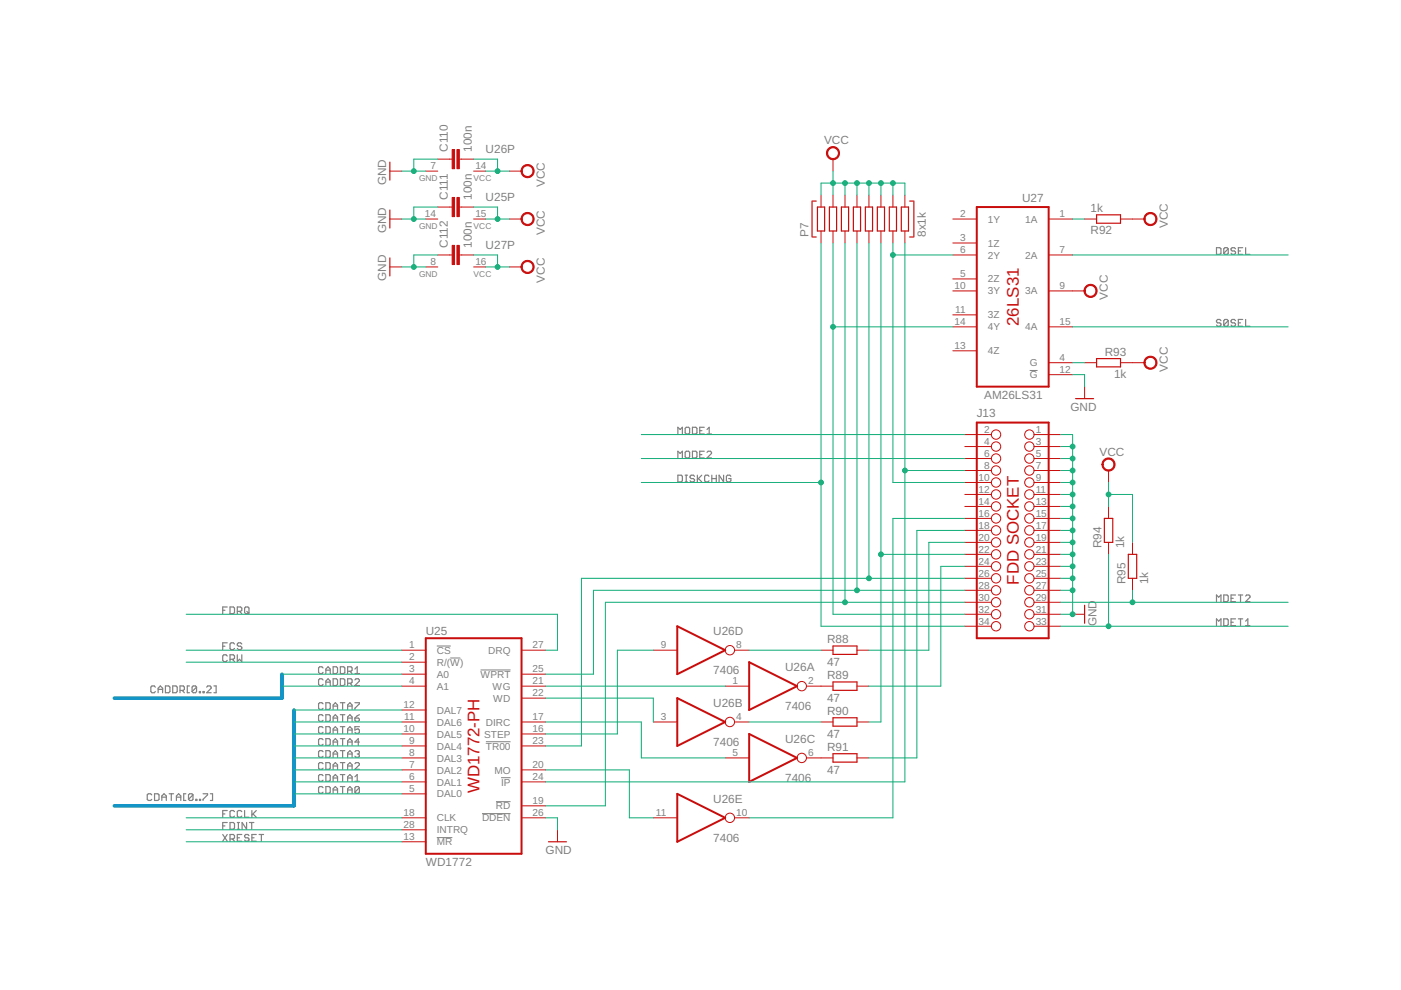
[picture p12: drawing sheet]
<svg xmlns="http://www.w3.org/2000/svg" width="297mm" height="210mm" viewBox="0 0 297 210" stroke-linecap="round" stroke-linejoin="round" font-family="sans-serif">
<path d="M218.3 78.5h1.7M92.6 137h3M95.5 139.5h2.1M101.9 142h6.3M103 157.3h5.2M92.6 177.6h3.3M102.2 172.5h6M105.2 170h3M106.2 164.9h2" fill="none" stroke="#808080" stroke-width=".21"/>
<g fill="none" stroke="#808080" stroke-width=".25">
<path d="M257.9 52.5h.7l.3 .2v1l-.3 .2h-.7zM260.4 52.7v1l-.2 .2h-.5l-.2-.2M260.4 52.7l-.2-.2h-.5l-.2 .2v1M260.4 52.7l-.9 1M262 52.7l-.3-.2h-.5l-.2 .2 .2 .5h.5l.3 .2v.3l-.3 .2h-.5l-.2-.2M262.6 53.2h.4M263.5 52.5h-.9v1.4h.9M264.1 52.5v1.4h.9M258.9 68l-.3-.3h-.5l-.2 .5 .2 .3h.5l.3 .2v.2l-.3 .3h-.5l-.2-.3M260.4 68l-.2-.3h-.5l-.2 .3v.9M260.4 68v.9l-.2 .3h-.5l-.2-.3M260.4 68l-.9 .9"/>
<path d="M262 68l-.3-.3h-.5l-.2 .5 .2 .3h.5l.3 .2v.2l-.3 .3h-.5l-.2-.3M262.6 68.5h.4M263.5 67.7h-.9v1.5h.9M264.1 67.7v1.5h.9M143.7 92v-1.4l.5 .5 .5-.5v1.4M143.7 97.1v-1.4l.5 .4 .5-.4v1.4M145.5 90.6h.5l.2 .2v1l-.2 .2h-.5l-.2-.2v-1zM145.5 95.7h.5l.2 .2v1l-.2 .2h-.5l-.2-.2v-1zM146.8 90.6h.7l.3 .2v1l-.3 .2h-.7zM146.8 95.7h.7l.3 .2v1l-.3 .2h-.7zM148.4 91.3h.4M148.4 96.4h.4"/>
<path d="M149.3 90.6h-.9v1.4h.9M149.3 95.7h-.9v1.4h.9M149.9 92h1M149.9 91.1l.5-.5v1.4M149.9 95.9l.2-.2h.5l.3 .2v.2l-1 1h1M143.7 100.8h.7l.3 .2v.9l-.3 .3h-.7zM145.3 102.2h.5M145.3 100.8h.5M145.5 100.8v1.4M147.3 101l-.3-.2h-.5l-.2 .2 .2 .5h.5l.3 .2v.2l-.3 .3h-.5l-.2-.3M147.8 100.8v1.4M148.1 101.5l.7 .7"/>
<path d="M148.8 100.8l-1 .9M150.3 101l-.2-.2h-.5l-.2 .2v.9l.2 .3h.5l.2-.3M150.9 101.5h1M150.9 100.8v1.4M151.9 100.8v1.4M153.4 100.8v1.4l-.9-1.4v1.4M155 101l-.3-.2h-.4l-.3 .2v.9l.3 .3h.4l.3-.3v-.4h-.5M47.2 137h.5M47.2 129.4h.5M48.2 139.1l-.3-.3h-.4l-.3 .3v.9l.3 .3h.4l.3-.3M48.2 128.7h-1v1.4M48.2 136.3h-1v1.4"/>
<path d="M48.8 139.8h.7l.2-.2v-.5l-.2-.3h-.7v1.5M48.8 128.7h.7l.2 .2v1l-.2 .2h-.7zM49.2 139.8l.5 .5M49.7 136.5l-.2-.2h-.5l-.2 .2v1l.2 .2h.5l.2-.2M50.3 129.6h.7l.3-.2v-.5l-.3-.2h-.7v1.4M50.3 138.8v1.5l.5-.5 .5 .5v-1.5M50.8 129.6l.5 .5M51.3 136.5l-.3-.2h-.5l-.2 .5 .2 .2h.5l.3 .2v.3l-.3 .2h-.5l-.2-.2M52.1 128.7h.5l.2 .2v1l-.2 .2h-.5l-.2-.2v-1zM52.3 129.6l.5 .5M257.9 127.6v-1.4l.5 .4 .5-.4v1.4M257.9 132.7v-1.5l.5 .5 .5-.5v1.5"/>
<path d="M259.5 126.2h.7l.2 .2v.9l-.2 .3h-.7zM259.5 131.2h.7l.2 .3v.9l-.2 .3h-.7zM261 131.9h.5M261 126.9h.5M262 126.2h-1v1.4h1M262 131.2h-1v1.5h1M262.6 131.2h.9M262.6 126.2h.9M263 126.2v1.4M263 131.2v1.5M264.1 132.7h.9M264.1 131.7l.5-.5v1.5"/>
<path d="M264.1 126.4l.2-.2h.5l.2 .2v.2l-.9 1h.9M32.9 145.7l-.2-.3h-.5l-.2 .3v.9l.2 .3h.5l.2-.3M33.5 146.9v-1l.5-.5 .5 .5v1M33.5 146.2h1M35.1 145.4h.7l.2 .3v.9l-.2 .3h-.7zM36.6 145.4h.7l.3 .3v.9l-.3 .3h-.7zM38.2 146.4h.7l.2-.2v-.5l-.2-.3h-.7v1.5M38.6 146.4l.5 .5M40.2 145.4h-.5v1.5h.5M41.7 145.7l-.3-.3h-.4l-.3 .3v.9M41.7 145.7v.9l-.3 .3h-.4l-.3-.3M41.7 145.7l-1 .9"/>
<path d="M42.3 146.6h.2v.3h-.2zM43.1 146.6h.2v.3h-.2zM43.8 145.7l.2-.3h.5l.3 .3v.2l-1 1h1M45.4 145.4h.4v1.5h-.4M68.5 141.6l-.3-.2h-.4l-.3 .2v1l.3 .2h.4l.3-.2M68.5 144.2l-.3-.3h-.4l-.3 .3v.9l.3 .3h.4l.3-.3M68.5 149.2l-.3-.2h-.4l-.3 .2v1l.3 .2h.4l.3-.2M68.5 151.8l-.3-.3h-.4l-.3 .3v.9l.3 .3h.4l.3-.3M68.5 154.3l-.3-.2h-.4l-.3 .2v1l.3 .2h.4l.3-.2M68.5 156.8l-.3-.2h-.4l-.3 .2v1l.3 .2h.4l.3-.2M68.5 159.4l-.3-.2h-.4l-.3 .2v.9l.3 .3h.4l.3-.3M69.1 142.8v-.9l.5-.5 .4 .5v.9"/>
<path d="M69.1 145.4v-1l.5-.5 .4 .5v1M69.1 149h.7l.2 .2v1l-.2 .2h-.7zM69.1 151.5h.7l.2 .3v.9l-.2 .3h-.7zM69.1 154.1h.7l.2 .2v1l-.2 .2h-.7zM69.1 156.6h.7l.2 .2v1l-.2 .2h-.7zM69.1 159.2h.7l.2 .2v.9l-.2 .3h-.7zM69.1 142.1h.9M69.1 144.6h.9M70.6 141.4h.7l.3 .2v1l-.3 .2h-.7zM70.6 143.9h.7l.3 .3v.9l-.3 .3h-.7zM70.6 150.4v-.9l.5-.5 .5 .5v.9M70.6 153v-1l.5-.5 .5 .5v1"/>
<path d="M70.6 155.5v-.9l.5-.5 .5 .5v.9M70.6 158v-.9l.5-.5 .5 .5v.9M70.6 159.9h1M70.6 157.3h1M70.6 154.8h1M70.6 152.3h1M70.6 149.7h1M72.2 159.2h.9M72.2 156.6h.9M72.2 154.1h.9M72.2 151.5h.9M72.2 149h.9"/>
<path d="M72.2 141.4h.7l.2 .2v1l-.2 .2h-.7zM72.2 143.9h.7l.2 .3v.9l-.2 .3h-.7zM72.6 149v1.4M72.6 151.5v1.5M72.6 154.1v1.4M72.6 156.6v1.4M72.6 159.2v1.4M73.7 142.3h.7l.3-.2v-.5l-.3-.2h-.7v1.4M73.7 144.9h.7l.3-.3v-.4l-.3-.3h-.7v1.5M73.7 150.4v-.9l.5-.5 .5 .5v.9M73.7 153v-1l.5-.5 .5 .5v1M73.7 155.5v-.9l.5-.5 .5 .5v.9"/>
<path d="M73.7 158v-.9l.5-.5 .5 .5v.9M73.7 159.9h1M73.7 157.3h1M73.7 154.8h1M73.7 152.3h1M73.7 149.7h1M74.2 142.3l.5 .5M74.2 144.9l.5 .5M75.2 149h1v.2l-1 1v.2M75.2 152.3h.8l.2 .4-.2 .3h-.5l-.3-.3zM75.2 144.2l.3-.3h.5l.2 .3v.2l-1 1h1M75.2 159.4l.3-.2h.5l.2 .2v.2l-.2 .3"/>
<path d="M75.2 141.9l.5-.5v1.4M75.2 142.8h1M75.7 159.9h.3M76 159.9l.2 .2-.2 .5h-.5l-.3-.3M76.2 154.1h-1v.7l.5-.2 .5 .2v.5l-.2 .2h-.5l-.3-.2M76.2 157.3h-1l.8-.7v1.4M76.2 151.5l-1 .8M32.2 168.5l-.3-.2h-.4l-.3 .2v1l.3 .2h.4l.3-.2M32.8 168.3h.7l.2 .2v1l-.2 .2h-.7zM34.3 169.7v-.9l.5-.5 .5 .5v.9M34.3 169h1M35.9 168.3h.9"/>
<path d="M36.3 168.3v1.4M37.4 169h.9M37.4 169.7v-.9l.5-.5 .4 .5v.9M39.4 168.3h-.5v1.4h.5M40.9 168.5l-.2-.2h-.5l-.2 .2v1M40.9 168.5v1l-.2 .2h-.5l-.2-.2M40.9 168.5l-.9 1M41.5 169.5h.2v.2h-.2zM42.3 169.5h.2v.2h-.2zM43.1 168.3h.9v.2l-.9 1v.2M44.6 168.3h.5v1.4h-.5M47.2 176.9l1 1.5"/>
<path d="M47.2 172.6h.5M47.2 175.1h.5M48.2 171.9h-1v1.4M48.2 174.4h-1v1.4M48.2 176.9l-1 1.5M48.8 174.4h.7l.2 .2v1l-.2 .2h-.7zM48.8 177.9h.7l.2-.3v-.4l-.2-.3h-.7v1.5M49.2 177.9l.5 .5M49.7 172.1l-.2-.2h-.5l-.2 .2v.9l.2 .3h.5l.2-.3M50.3 177.6h.5M50.3 174.4h.5M50.3 175.8h.5"/>
<path d="M50.5 174.4v1.4M51.3 172.1l-.3-.2h-.5l-.2 .2v.9l.2 .3h.5l.3-.3M51.3 176.9h-1v1.5h1M51.9 171.9v1.4h.9M52.3 174.4v1.4l-1-1.4v1.4M52.8 177.2l-.2-.3h-.5l-.2 .3 .2 .4h.5l.2 .3-.2 .5h-.5l-.2-.3M52.9 174.4h.9M53.4 174.4v1.4M53.4 177.6h.5M53.4 171.9v1.4M53.6 172.6l.7 .7M54.3 176.9h-.9v1.5h.9"/>
<path d="M54.3 171.9l-.9 .9M54.9 176.9h1M55.4 176.9v1.5M68.5 167l-.3-.2h-.4l-.3 .2v1l.3 .2h.4l.3-.2M68.5 161.9l-.3-.2h-.4l-.3 .2v1l.3 .2h.4l.3-.2M68.5 164.5l-.3-.3h-.4l-.3 .3v.9l.3 .3h.4l.3-.3M69.1 166.8h.7l.2 .2v1l-.2 .2h-.7zM69.1 161.7h.7l.2 .2v1l-.2 .2h-.7zM69.1 164.2h.7l.2 .3v.9l-.2 .3h-.7zM70.6 160.6v-1l.5-.4 .5 .4v1M70.6 163.1v-.9l.5-.5 .5 .5v.9M70.6 165.7v-1l.5-.5 .5 .5v1"/>
<path d="M70.6 168.2v-1l.5-.4 .5 .4v1M70.6 167.5h1M70.6 165h1M70.6 162.4h1M72.2 166.8h.9M72.2 164.2h.9M72.2 161.7h.9M72.6 161.7v1.4M72.6 164.2v1.5M72.6 166.8v1.4M73.7 167.5h1M73.7 160.6v-1l.5-.4 .5 .4v1"/>
<path d="M73.7 163.1v-.9l.5-.5 .5 .5v.9M73.7 165.7v-1l.5-.5 .5 .5v1M73.7 168.2v-1l.5-.4 .5 .4v1M73.7 165h1M73.7 162.4h1M75.2 161.9l.3-.2h.5l.2 .2v.3l-1 .9h1M75.2 165.7h1M75.2 164.7l.5-.5v1.5M76.2 167l-.2-.2h-.5l-.3 .2v1M76.2 167v1l-.2 .2h-.5l-.3-.2M76.2 167l-1 1"/>
</g>
<path d="M207.1 43.9h15.2v38.1h-15.2zM207.1 89.6h15.2v45.7h-15.2zM90.3 135.3h20.3v45.7h-20.3zM143.6 132.8l10.2 5.1-10.2 5zM143.6 148l10.2 5.1-10.2 5.1zM158.8 140.4l10.2 5.1-10.2 5zM158.8 155.6l10.2 5.1-10.2 5.1zM143.6 168.3l10.2 5.1-10.2 5.1z" fill="none" stroke="#c90d0c" stroke-width=".42"/>
<g fill="none" stroke="#c90d0c" stroke-width=".21">
<path d="M82.7 36.3h2.5M90.3 36.3h2.5M92.8 33.7h3.1M97.4 33.7h3M100.4 36.3h2.6M108 36.3h2.6M176.6 33.7v2.6M82.7 46.4h2.5M82.7 56.6h2.5M90.3 46.4h2.5M90.3 56.6h2.5M92.8 54.1h3.1"/>
<path d="M92.8 43.9h3.1M97.4 54.1h3M97.4 43.9h3M100.4 46.4h2.6M100.4 56.6h2.6M108 46.4h2.6M108 56.6h2.6M174.1 41.4v2.5M174.1 49v2.5M176.6 41.4v2.5M176.6 49v2.5M179.2 41.4v2.5"/>
<path d="M179.2 49v2.5M181.7 41.4v2.5M181.7 49v2.5M184.2 41.4v2.5M184.2 49v2.5M186.8 41.4v2.5M186.8 49v2.5M189.3 41.4v2.5M189.3 49v2.5M191.9 41.4v2.5M191.9 49v2.5M202 46.4h5.1"/>
<path d="M202 54.1h5.1M202 51.5h5.1M202 59.1h5.1M222.3 46.4h5.1M222.3 54.1h5.1M230 46.4h2.5M237.6 46.4h5.1M202 61.7h5.1M202 69.3h5.1M202 66.8h5.1M202 74.4h5.1M222.3 61.7h7.7"/>
<path d="M222.3 69.3h5.1M222.3 76.9h5.1M222.3 79.4h5.1M230 76.9h2.5M237.6 76.9h5.1M204.6 92.1h5.6M204.6 94.7h5.6M204.6 97.2h5.6M204.6 99.8h5.6M219.2 92.1h5.7M219.2 94.7h5.7M219.2 97.2h5.7"/>
<path d="M219.2 99.8h5.7M230 82v2.5M235 99.8v2.5M204.6 102.3h5.6M204.6 104.8h5.6M204.6 107.4h5.6M204.6 109.9h5.6M204.6 112.5h5.6M204.6 115h5.6M204.6 117.5h5.6M219.2 102.3h5.7M219.2 104.8h5.7"/>
<path d="M219.2 107.4h5.7M219.2 109.9h5.7M219.2 112.5h5.7M219.2 115h5.7M219.2 117.5h5.7M235 107.4v2.5M235 115v2.5M240.1 115v2.5M85.2 137.9h5.1M110.6 137.9h5.1M138.5 137.9h5.1M155.7 137.9h3.1"/>
<path d="M174.1 137.9h2.5M181.7 137.9h2.5M204.6 120.1h5.6M204.6 122.6h5.6M204.6 125.2h5.6M204.6 127.7h5.6M204.6 130.2h5.6M204.6 132.8h5.6M219.2 120.1h5.7M219.2 122.6h5.7M219.2 125.2h5.7M219.2 127.7h5.7"/>
<path d="M219.2 130.2h5.7M219.2 132.8h5.7M227.4 130.2h2.6M240.1 122.6v2.6M85.2 140.4h5.1M85.2 142.9h5.1M85.2 145.5h5.1M85.2 158.2h5.1M85.2 155.6h5.1M85.2 153.1h5.1M85.2 150.5h5.1M110.6 142.9h5.1"/>
<path d="M110.6 145.5h5.1M110.6 158.2h5.1M110.6 155.6h5.1M110.6 153.1h5.1M110.6 148h5.1M138.5 153.1h5.1M153.8 145.5h5M155.7 153.1h3.1M171 145.5h5.6M174.1 153.1h2.5M181.7 145.5h2.5M181.7 153.1h2.5"/>
<path d="M85.2 168.3h5.1M85.2 165.8h5.1M85.2 163.2h5.1M85.2 160.7h5.1M85.2 173.4h5.1M85.2 175.9h5.1M85.2 178.5h5.1M110.6 165.8h5.1M110.6 163.2h5.1M110.6 173.4h5.1M110.6 170.9h5.1M118.2 175.9v2.6"/>
<path d="M138.5 173.4h5.1M153.8 160.7h5M155.7 173.4h3.1M171 160.7h5.6M181.7 160.7h2.5"/>
<circle cx="211.2" cy="92.1" r=".99"/>
<circle cx="211.2" cy="94.7" r=".99"/>
<circle cx="211.2" cy="97.2" r=".99"/>
<circle cx="211.2" cy="99.8" r=".99"/>
<circle cx="218.2" cy="97.2" r=".99"/>
<circle cx="218.2" cy="94.7" r=".99"/>
<circle cx="218.2" cy="99.8" r=".99"/>
<circle cx="218.2" cy="92.1" r=".99"/>
<circle cx="211.2" cy="117.5" r=".99"/>
<circle cx="211.2" cy="102.3" r=".99"/>
<circle cx="211.2" cy="104.8" r=".99"/>
<circle cx="211.2" cy="107.4" r=".99"/>
<circle cx="211.2" cy="109.9" r=".99"/>
<circle cx="211.2" cy="112.5" r=".99"/>
<circle cx="211.2" cy="115" r=".99"/>
<circle cx="218.2" cy="109.9" r=".99"/>
<circle cx="218.2" cy="102.3" r=".99"/>
<circle cx="218.2" cy="107.4" r=".99"/>
<circle cx="218.2" cy="117.5" r=".99"/>
<circle cx="218.2" cy="104.8" r=".99"/>
<circle cx="218.2" cy="112.5" r=".99"/>
<circle cx="218.2" cy="115" r=".99"/>
<circle cx="154.7" cy="137.9" r=".99"/>
<circle cx="211.2" cy="130.2" r=".99"/>
<circle cx="211.2" cy="120.1" r=".99"/>
<circle cx="211.2" cy="122.6" r=".99"/>
<circle cx="211.2" cy="127.7" r=".99"/>
<circle cx="211.2" cy="125.2" r=".99"/>
<circle cx="211.2" cy="132.8" r=".99"/>
<circle cx="218.2" cy="125.2" r=".99"/>
<circle cx="218.2" cy="132.8" r=".99"/>
<circle cx="218.2" cy="120.1" r=".99"/>
<circle cx="218.2" cy="127.7" r=".99"/>
<circle cx="218.2" cy="122.6" r=".99"/>
<circle cx="218.2" cy="130.2" r=".99"/>
<circle cx="154.7" cy="153.1" r=".99"/>
<circle cx="170" cy="145.5" r=".99"/>
<circle cx="154.7" cy="173.4" r=".99"/>
<circle cx="170" cy="160.7" r=".99"/>
</g>
<g fill="none" stroke="#c90d0c" stroke-width=".25">
<path d="M82.7 34.4v3.8M82.7 44.5v3.8M82.7 54.7v3.8M172.2 42.6v7.6M172.3 50.2h.8M172.3 42.6h.8M173.3 43.9h1.5v5.1h-1.5zM175.9 43.9h1.5v5.1h-1.5zM178.4 43.9h1.5v5.1h-1.5zM180.9 43.9h1.6v5.1h-1.6zM183.5 43.9h1.5v5.1h-1.5zM186 43.9h1.5v5.1h-1.5z"/>
<path d="M188.6 43.9h1.5v5.1h-1.5zM191.1 43.9h1.5v5.1h-1.5zM192.9 50.2h.7M192.9 42.6h.7M193.8 42.6v7.6M232.5 45.6h5.1v1.7h-5.1zM232.5 76h5.1v1.8h-5.1zM228 84.5h3.9M234.1 109.9h1.8v5.1h-1.8zM239.2 117.5h1.8v5.1h-1.8zM176.6 137h5.1v1.7h-5.1zM230 128.3v3.8"/>
<path d="M176.6 144.6h5.1v1.8h-5.1zM176.6 152.2h5.1v1.8h-5.1zM176.6 159.8h5.1v1.8h-5.1zM116.3 178.5h3.8"/>
</g>
<g fill="#c90d0c" stroke="#c90d0c" stroke-width=".21">
<path d="M96.9 41.9h.5v4h-.5z"/>
<path d="M95.9 41.9h.5v4h-.5z"/>
<path d="M96.9 52h.5v4.1h-.5z"/>
<path d="M95.9 52h.5v4.1h-.5z"/>
<path d="M96.9 31.7h.5v4.1h-.5z"/>
<path d="M95.9 31.7h.5v4.1h-.5z"/>
</g>
<g fill="#c90d0c" stroke="#c90d0c" stroke-width=".21">
<path d="M110.8 45.5a1.4 1.4 0 0 1 2.2 .2 1.4 1.4 0 0 1-.8 2.1 1.4 1.4 0 0 1-1.8-1.4h.3a1.15 1.15 0 0 1 1.6-1 1.15 1.15 0 0 1 .3 1.9 1.15 1.15 0 0 1-1.9-.6v-.3h-.3z" fill-rule="evenodd"/>
<path d="M110.8 55.6a1.4 1.4 0 0 1 2.2 .3 1.4 1.4 0 0 1-.8 2.1 1.4 1.4 0 0 1-1.8-1.4h.3a1.15 1.15 0 0 1 1.6-1.1 1.15 1.15 0 0 1 .3 1.9 1.15 1.15 0 0 1-1.9-.5v-.3h-.3z" fill-rule="evenodd"/>
<path d="M230.2 60.7a1.39 1.39 0 0 1 2.2 .3 1.39 1.39 0 0 1-.8 2 1.39 1.39 0 0 1-1.8-1.3h.3a1.14 1.14 0 0 1 1.7-1 1.14 1.14 0 0 1 .1 1.9 1.14 1.14 0 0 1-1.8-.6v-.3h-.3z" fill-rule="evenodd"/>
<path d="M242.9 75.9a1.4 1.4 0 0 1 2.2 .2 1.4 1.4 0 0 1-.8 2.1 1.4 1.4 0 0 1-1.8-1.3h.3a1.14 1.14 0 0 1 1.7-.9 1.14 1.14 0 0 1 .1 1.9 1.14 1.14 0 0 1-1.8-.7v-.3h-.3z" fill-rule="evenodd"/>
<path d="M175.6 31.5a1.39 1.39 0 0 1 2.2 .3 1.39 1.39 0 0 1-.8 2 1.39 1.39 0 0 1-1.8-1.3h.3a1.15 1.15 0 0 1 1.6-1.1 1.15 1.15 0 0 1 .3 1.9 1.15 1.15 0 0 1-1.9-.5v-.3h-.3z" fill-rule="evenodd"/>
<path d="M110.8 35.3a1.4 1.4 0 0 1 2.2 .3 1.4 1.4 0 0 1-.8 2 1.4 1.4 0 0 1-1.8-1.3h.3a1.15 1.15 0 0 1 1.6-1.1 1.15 1.15 0 0 1 .3 1.9 1.15 1.15 0 0 1-1.9-.5v-.3h-.3z" fill-rule="evenodd"/>
<path d="M234 97.5a1.39 1.39 0 0 1 2.2 .3 1.39 1.39 0 0 1-.8 2 1.39 1.39 0 0 1-1.8-1.3h.3a1.14 1.14 0 0 1 1.7-1 1.14 1.14 0 0 1 .1 2 1.14 1.14 0 0 1-1.8-.7v-.3h-.3z" fill-rule="evenodd"/>
<path d="M242.9 45.5a1.4 1.4 0 0 1 2.2 .2 1.4 1.4 0 0 1-.8 2.1 1.4 1.4 0 0 1-1.8-1.4h.3a1.14 1.14 0 0 1 1.7-.9 1.14 1.14 0 0 1 .1 1.9 1.14 1.14 0 0 1-1.8-.7v-.3h-.3z" fill-rule="evenodd"/>
</g>
<path d="M59.8 142.9v5.1h-35.6M62.3 150.5v20.4h-38.1" fill="none" stroke="#0696d7" stroke-width=".76"/>
<g fill="none" stroke="#0dab76" stroke-width=".21">
<path d="M85.2 36.3h5.1M92.8 33.7h-5.1v2.6M100.4 33.7h5.1v2.6M103 36.3h5M176.6 36.3v5.1M179.2 38.8v2.6M181.7 38.8v2.6M184.2 38.8v2.6M186.8 38.8v2.6M189.3 38.8v2.6M85.2 46.4h5.1M85.2 56.6h5.1"/>
<path d="M92.8 43.9h-5.1v2.5M92.8 54.1h-5.1v2.5M100.4 43.9h5.1v2.5M100.4 54.1h5.1v2.5M103 46.4h5M103 56.6h5M174.1 41.4v-2.6h17.8v2.6M174.1 51.5v81.3h30.5M176.6 51.5v78.7h28M179.2 51.5v76.2M181.7 51.5v73.7M184.2 51.5v71.1"/>
<path d="M186.8 51.5v101.6h-2.6M189.3 54.1h12.7M189.3 51.5v50.8h15.3M191.9 51.5v114.3h-76.2M227.4 46.4h2.6M227.4 54.1h45.7M176.6 69.3h25.4M227.4 79.4h2.6v2.6M227.4 69.3h45.7M227.4 76.9h2.6M136 92.1h68.6M136 97.2h68.6"/>
<path d="M191.9 99.8h12.7M224.9 92.1h2.5v38.1h-2.5M224.9 99.8h2.5M224.9 97.2h2.5M224.9 94.7h2.5M136 102.3h38.1M186.8 117.5h17.8M204.6 109.9h-15.3v63.5h-30.5M204.6 115h-7.7v22.9h-12.7M204.6 112.5h-10.2v48.2h-10.2M224.9 104.8h2.5M224.9 117.5h2.5"/>
<path d="M224.9 115h2.5M224.9 112.5h2.5M224.9 109.9h2.5M224.9 107.4h2.5M224.9 102.3h2.5M235 104.8h5.1v10.2M235 102.3v5.1M235 117.5v15.3M39.5 130.2h78.7v7.7h-2.5M39.5 137.9h45.7M138.5 137.9h-7.6v17.7h-15.2M158.8 137.9h15.3"/>
<path d="M204.6 125.2h-78.8v17.7h-10.1M204.6 122.6h-81.3v35.6h-7.6M204.6 120.1h-5.1v25.4h-15.3M204.6 127.7h-76.2v43.2h-12.7M224.9 125.2h2.5M224.9 122.6h2.5M224.9 120.1h2.5M224.9 127.7h48.2M224.9 132.8h48.2M240.1 125.2v2.5M39.5 140.4h45.7M59.8 142.9h25.4"/>
<path d="M59.8 145.5h25.4M62.3 158.2h22.9M62.3 155.6h22.9M62.3 153.1h22.9M62.3 150.5h22.9M115.7 153.1h20.3v7.6h17.8M115.7 145.5h38.1M115.7 148h22.8v5.1M158.8 153.1h15.3M39.5 173.4h45.7M39.5 178.5h45.7M39.5 175.9h45.7"/>
<path d="M62.3 168.3h22.9M62.3 165.8h22.9M62.3 163.2h22.9M62.3 160.7h22.9M115.7 173.4h2.5v2.5M115.7 163.2h17.7v10.2h5.1"/>
</g>
<g fill="#0dab76" stroke="#0dab76" stroke-width=".21">
<circle cx="105.5" cy="46.4" r=".51"/>
<circle cx="105.5" cy="56.6" r=".51"/>
<circle cx="176.6" cy="38.8" r=".51"/>
<circle cx="179.2" cy="38.8" r=".51"/>
<circle cx="181.7" cy="38.8" r=".51"/>
<circle cx="184.2" cy="38.8" r=".51"/>
<circle cx="186.8" cy="38.8" r=".51"/>
<circle cx="189.3" cy="38.8" r=".51"/>
<circle cx="105.5" cy="36.3" r=".51"/>
<circle cx="235" cy="104.8" r=".51"/>
<circle cx="87.7" cy="46.4" r=".51"/>
<circle cx="87.7" cy="56.6" r=".51"/>
<circle cx="87.7" cy="36.3" r=".51"/>
<circle cx="227.4" cy="130.2" r=".51"/>
<circle cx="227.4" cy="125.2" r=".51"/>
<circle cx="227.4" cy="122.6" r=".51"/>
<circle cx="227.4" cy="120.1" r=".51"/>
<circle cx="227.4" cy="117.5" r=".51"/>
<circle cx="227.4" cy="115" r=".51"/>
<circle cx="227.4" cy="112.5" r=".51"/>
<circle cx="227.4" cy="109.9" r=".51"/>
<circle cx="227.4" cy="107.4" r=".51"/>
<circle cx="227.4" cy="104.8" r=".51"/>
<circle cx="227.4" cy="102.3" r=".51"/>
<circle cx="227.4" cy="99.8" r=".51"/>
<circle cx="227.4" cy="97.2" r=".51"/>
<circle cx="227.4" cy="94.7" r=".51"/>
<circle cx="176.6" cy="69.3" r=".51"/>
<circle cx="179.2" cy="127.7" r=".51"/>
<circle cx="191.9" cy="99.8" r=".51"/>
<circle cx="184.2" cy="122.6" r=".51"/>
<circle cx="181.7" cy="125.2" r=".51"/>
<circle cx="186.8" cy="117.5" r=".51"/>
<circle cx="189.3" cy="54.1" r=".51"/>
<circle cx="174.1" cy="102.3" r=".51"/>
<circle cx="235" cy="132.8" r=".51"/>
<circle cx="240.1" cy="127.7" r=".51"/>
</g>
<g font-size="3.6" fill="#c90d0c">
<text x="216" y="69.1" transform="rotate(-90 216 69.1)">26LS31</text>
<text x="216" y="124" transform="rotate(-90 216 124)">FDD SOCKET</text>
<text x="101.7" y="168.2" transform="rotate(-90 101.7 168.2)">WD1772-PH</text>
</g>
<g font-size="2.5" fill="#808080">
<text x="95" y="32.2" transform="rotate(-90 95 32.2)">C110</text>
<text x="100" y="32.2" transform="rotate(-90 100 32.2)">100n</text>
<text x="103" y="32.5">U26P</text>
<text x="174.7" y="30.6">VCC</text>
<text x="81.9" y="39.3" transform="rotate(-90 81.9 39.3)">GND</text>
<text x="115.5" y="39.6" transform="rotate(-90 115.5 39.6)">VCC</text>
<text x="95" y="42.4" transform="rotate(-90 95 42.4)">C111</text>
<text x="100" y="42.4" transform="rotate(-90 100 42.4)">100n</text>
<text x="103" y="42.6">U25P</text>
<text x="216.7" y="42.9">U27</text>
<text x="231.2" y="44.9">1k</text>
<text x="81.9" y="49.4" transform="rotate(-90 81.9 49.4)">GND</text>
<text x="95" y="52.5" transform="rotate(-90 95 52.5)">C112</text>
<text x="100" y="52.5" transform="rotate(-90 100 52.5)">100n</text>
<text x="103" y="52.8">U27P</text>
<text x="115.5" y="49.8" transform="rotate(-90 115.5 49.8)">VCC</text>
<text x="171.4" y="50.2" transform="rotate(-90 171.4 50.2)">P7</text>
<text x="196.3" y="50.2" transform="rotate(-90 196.3 50.2)">8x1k</text>
<text x="231.2" y="49.7">R92</text>
<text x="247.6" y="48.3" transform="rotate(-90 247.6 48.3)">VCC</text>
<text x="81.9" y="59.6" transform="rotate(-90 81.9 59.6)">GND</text>
<text x="115.5" y="60" transform="rotate(-90 115.5 60)">VCC</text>
<text x="234.9" y="63.6" transform="rotate(-90 234.9 63.6)">VCC</text>
<text x="234.2" y="75.4">R93</text>
<text x="236.2" y="80.2">1k</text>
<text x="247.6" y="78.8" transform="rotate(-90 247.6 78.8)">VCC</text>
<text x="207.1" y="88.3">J13</text>
<text x="208.7" y="84.5">AM26LS31</text>
<text x="226.9" y="87.1">GND</text>
<text x="233.1" y="96.6">VCC</text>
<text x="233.5" y="116.3" transform="rotate(-90 233.5 116.3)">R94</text>
<text x="238.3" y="116.3" transform="rotate(-90 238.3 116.3)">1k</text>
<text x="238.6" y="123.9" transform="rotate(-90 238.6 123.9)">R95</text>
<text x="243.4" y="123.9" transform="rotate(-90 243.4 123.9)">1k</text>
<text x="90.3" y="134.7">U25</text>
<text x="151.2" y="134.7">U26D</text>
<text x="175.3" y="136.4">R88</text>
<text x="232.5" y="132.8" transform="rotate(-90 232.5 132.8)">GND</text>
<text x="151.2" y="142.9">7406</text>
<text x="166.5" y="142.3">U26A</text>
<text x="175.3" y="141.2">47</text>
<text x="175.3" y="144">R89</text>
<text x="151.2" y="149.9">U26B</text>
<text x="175.3" y="148.8">47</text>
<text x="166.5" y="150.5">7406</text>
<text x="175.3" y="151.6">R90</text>
<text x="151.2" y="158.2">7406</text>
<text x="166.5" y="157.5">U26C</text>
<text x="175.3" y="156.4">47</text>
<text x="175.3" y="159.2">R91</text>
<text x="166.5" y="165.8">7406</text>
<text x="175.3" y="164">47</text>
<text x="151.2" y="170.2">U26E</text>
<text x="151.2" y="178.5">7406</text>
<text x="90.3" y="183.6">WD1772</text>
<text x="115.7" y="181">GND</text>
</g>
<g font-size="2.1" fill="#808080">
<text x="91.3" y="35.9">7</text>
<text x="100.8" y="35.9">14</text>
<text x="90.1" y="46.1">14</text>
<text x="100.8" y="46.1">15</text>
<text x="203.6" y="46.1">2</text>
<text x="209.4" y="47.2">1Y</text>
<text x="217.4" y="47.2">1A</text>
<text x="224.7" y="46.1">1</text>
<text x="203.6" y="53.7">6</text>
<text x="203.6" y="51.2">3</text>
<text x="209.4" y="52.3">1Z</text>
<text x="224.7" y="53.7">7</text>
<text x="91.3" y="56.2">8</text>
<text x="100.8" y="56.2">16</text>
<text x="203.6" y="58.8">5</text>
<text x="209.4" y="54.8">2Y</text>
<text x="209.4" y="59.9">2Z</text>
<text x="217.4" y="54.8">2A</text>
<text x="202.4" y="61.3">10</text>
<text x="209.4" y="62.4">3Y</text>
<text x="217.4" y="62.4">3A</text>
<text x="224.7" y="61.3">9</text>
<text x="202.4" y="68.9">14</text>
<text x="202.5" y="66.4">11</text>
<text x="209.4" y="70.1">4Y</text>
<text x="209.4" y="67.5">3Z</text>
<text x="217.4" y="70.1">4A</text>
<text x="224.7" y="68.9">15</text>
<text x="202.4" y="74">13</text>
<text x="209.4" y="75.1">4Z</text>
<text x="218.3" y="77.7">G</text>
<text x="224.7" y="76.6">4</text>
<text x="218.3" y="80.2">G</text>
<text x="224.7" y="79.1">12</text>
<text x="208.6" y="91.8">2</text>
<text x="208.6" y="94.3">4</text>
<text x="219.6" y="91.8">1</text>
<text x="219.6" y="94.3">3</text>
<text x="207.5" y="101.9">10</text>
<text x="208.6" y="96.9">6</text>
<text x="208.6" y="99.4">8</text>
<text x="219.6" y="96.9">5</text>
<text x="219.6" y="99.4">7</text>
<text x="219.6" y="101.9">9</text>
<text x="207.5" y="104.5">12</text>
<text x="207.5" y="107">14</text>
<text x="219.6" y="104.5">11</text>
<text x="219.6" y="107">13</text>
<text x="207.5" y="109.6">16</text>
<text x="207.5" y="112.1">18</text>
<text x="219.6" y="109.6">15</text>
<text x="219.6" y="112.1">17</text>
<text x="207.5" y="114.6">20</text>
<text x="207.5" y="117.2">22</text>
<text x="207.5" y="119.7">24</text>
<text x="219.6" y="114.6">19</text>
<text x="219.6" y="117.2">21</text>
<text x="219.6" y="119.7">23</text>
<text x="207.5" y="122.3">26</text>
<text x="207.5" y="124.8">28</text>
<text x="219.6" y="122.3">25</text>
<text x="219.6" y="124.8">27</text>
<text x="207.5" y="127.3">30</text>
<text x="207.5" y="129.9">32</text>
<text x="219.6" y="127.3">29</text>
<text x="219.6" y="129.9">31</text>
<text x="86.7" y="137.5">1</text>
<text x="112.9" y="137.5">27</text>
<text x="140.1" y="137.5">9</text>
<text x="156.1" y="137.5">8</text>
<text x="207.5" y="132.4">34</text>
<text x="219.6" y="132.4">33</text>
<text x="86.7" y="140">2</text>
<text x="86.7" y="142.6">3</text>
<text x="92.6" y="138.6">CS</text>
<text x="92.6" y="141.2">R/(W)</text>
<text x="92.6" y="143.7">A0</text>
<text x="101.9" y="143.7">WPRT</text>
<text x="103.5" y="138.6">DRQ</text>
<text x="112.9" y="142.6">25</text>
<text x="86.7" y="145.1">4</text>
<text x="92.6" y="146.2">A1</text>
<text x="104.4" y="146.2">WG</text>
<text x="104.6" y="148.8">WD</text>
<text x="112.9" y="145.1">21</text>
<text x="112.9" y="147.7">22</text>
<text x="155.3" y="145.1">1</text>
<text x="171.3" y="145.1">2</text>
<text x="85.6" y="155.3">10</text>
<text x="85.6" y="150.2">12</text>
<text x="85.7" y="152.7">11</text>
<text x="92.6" y="153.8">DAL6</text>
<text x="92.6" y="151.3">DAL7</text>
<text x="103" y="153.8">DIRC</text>
<text x="112.9" y="152.7">17</text>
<text x="112.9" y="155.3">16</text>
<text x="140.1" y="152.7">3</text>
<text x="156.1" y="152.7">4</text>
<text x="86.7" y="160.3">8</text>
<text x="86.7" y="157.8">9</text>
<text x="92.6" y="161.5">DAL3</text>
<text x="92.6" y="158.9">DAL4</text>
<text x="92.6" y="156.4">DAL5</text>
<text x="102.7" y="156.4">STEP</text>
<text x="103" y="158.9">TR00</text>
<text x="112.9" y="157.8">23</text>
<text x="155.3" y="160.3">5</text>
<text x="171.3" y="160.3">6</text>
<text x="86.7" y="168">5</text>
<text x="86.7" y="165.4">6</text>
<text x="86.7" y="162.9">7</text>
<text x="92.6" y="166.5">DAL1</text>
<text x="92.6" y="164">DAL2</text>
<text x="104.8" y="164">MO</text>
<text x="106.2" y="166.5">IP</text>
<text x="112.9" y="162.9">20</text>
<text x="112.9" y="165.4">24</text>
<text x="85.6" y="173">18</text>
<text x="92.6" y="169.1">DAL0</text>
<text x="105.2" y="171.6">RD</text>
<text x="112.9" y="170.5">19</text>
<text x="112.9" y="173">26</text>
<text x="139" y="173">11</text>
<text x="156.1" y="173">10</text>
<text x="85.6" y="175.6">28</text>
<text x="85.6" y="178.1">13</text>
<text x="92.6" y="174.2">CLK</text>
<text x="92.6" y="176.7">INTRQ</text>
<text x="92.6" y="179.2">MR</text>
<text x="102.2" y="174.2">DDEN</text>
</g>
<g font-size="1.8" fill="#808080">
<text x="88.8" y="38.3">GND</text>
<text x="100.4" y="38.3">VCC</text>
<text x="88.8" y="48.5">GND</text>
<text x="100.4" y="48.5">VCC</text>
<text x="88.8" y="58.6">GND</text>
<text x="100.4" y="58.6">VCC</text>
</g>
</svg>
